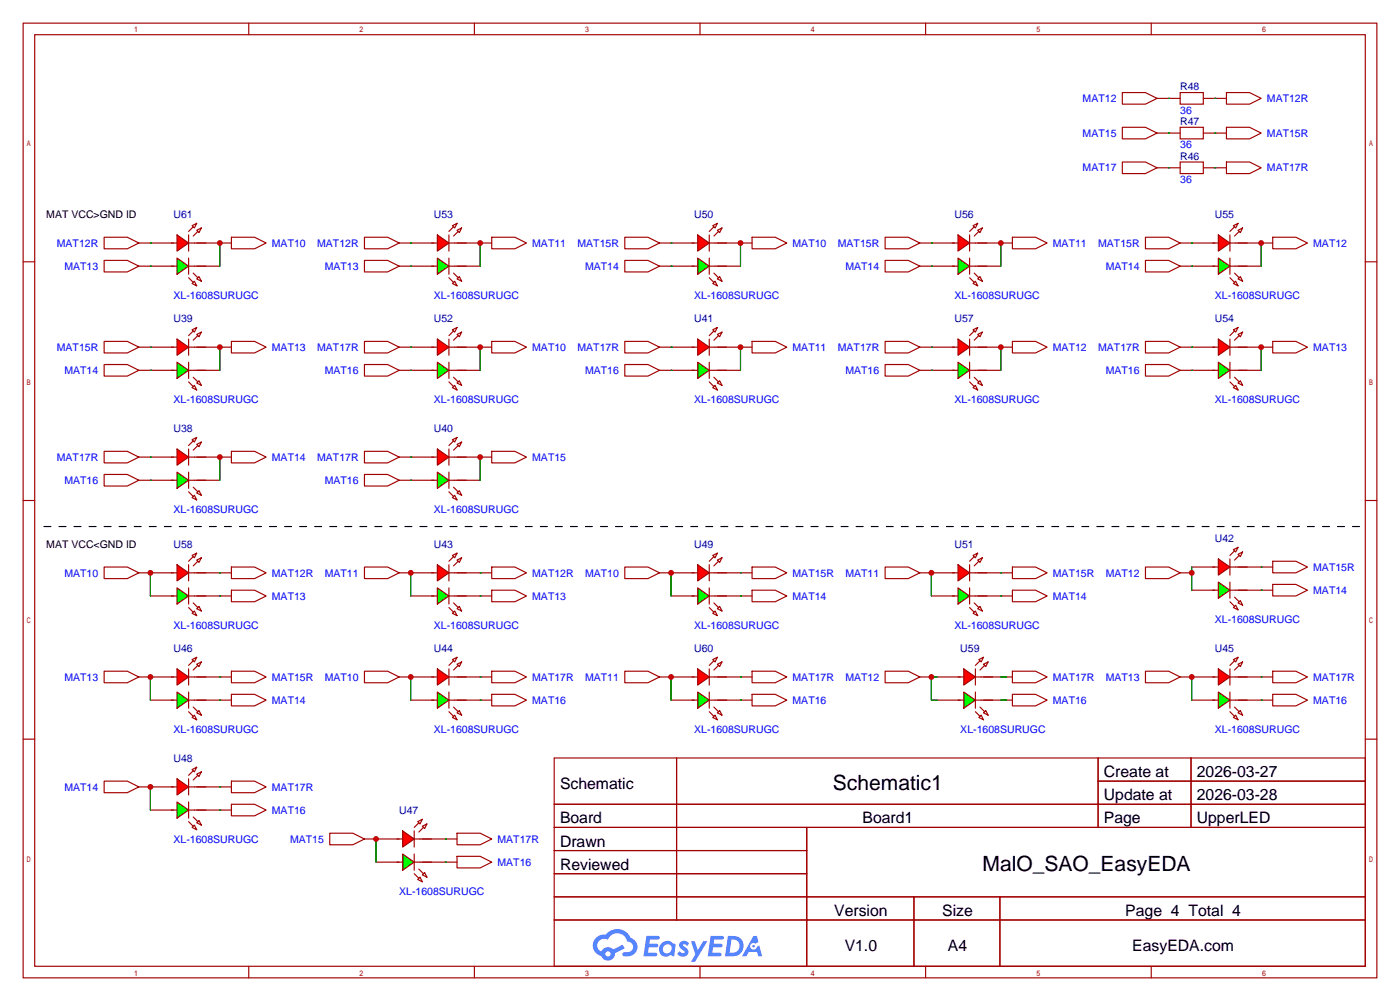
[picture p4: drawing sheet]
<svg xmlns="http://www.w3.org/2000/svg" width="307mm" height="220mm" viewBox="0 0 307 220" stroke-linecap="round" stroke-linejoin="round" font-family="sans-serif">
<g fill="none" stroke="#a10000" stroke-width=".25">
<path d="M5.1 5.1h297.2v209.5h-297.2zM7.6 7.6h292.1v204.5h-292.1zM54.6 5.1v2.5M104.1 5.1v2.5M153.7 5.1v2.5M203.2 5.1v2.5M252.7 5.1v2.5M5.1 57.5h2.5M299.7 57.5h2.6M5.1 109.9h2.5M299.7 109.9h2.6M5.1 162.2h2.5"/>
<path d="M121.7 166.4h178v45.7h-178zM121.7 176.5h178M148.5 166.4v35.5M241.1 166.4v15.2M241.1 171.4h58.6M261.5 166.4v15.2M299.7 162.2h2.6M121.7 181.6h178M121.7 186.7h55.4M121.7 196.8h178M121.7 191.8h55.4M177.1 181.6v30.5"/>
<path d="M200.6 196.8v15.3M219.5 196.8v15.3M54.6 212.1v2.5M104.1 212.1v2.5M121.7 201.9h178M153.7 212.1v2.5M203.2 212.1v2.5M252.7 212.1v2.5"/>
</g>
<g fill="#5487ff">
<path d="M149.4 206.8a1.3 1.3 0 0 1 1.8 .3l-.4 .6a.54 .54 0 0 0-.9-.3l.2 .3a1.28 1.28 0 0 1 .7 2 1.53 1.53 0 0 1-2.1-.3l.5-.6 .8 .4a.31 .31 0 0 0 .3-.2 .31 .31 0 0 0-.3-.4 1.12 1.12 0 0 1-.6-1.8z"/>
<path d="M151.7 206.6h.8l.7 2 1.2-2h.9l-2.7 4.5h-.9l1-1.6z"/>
<path d="M141.9 205.4h2.3a.46 .46 0 0 1 .5 .1 .46 .46 0 0 1 .1 .5l-.4 .2h-1.7l-.2 .9h1.7a.4 .4 0 0 1 .3 .5 .4 .4 0 0 1-.4 .3h-1.7l-.1 1.2h1.3a.46 .46 0 0 1 .5 .1 .46 .46 0 0 1 .1 .5l-.3 .2h-2.6z"/>
<path d="M156 205.4h2.3a.47 .47 0 0 1 .5 .1 .47 .47 0 0 1 .1 .5l-.4 .2h-1.7l-.1 .9h1.6a.4 .4 0 0 1 .3 .5 .4 .4 0 0 1-.4 .3h-1.7l-.1 1.2h1.3a.46 .46 0 0 1 .5 .1 .46 .46 0 0 1 .2 .5l-.4 .2h-2.6z"/>
<path d="M165.4 205.4h.7l.4 1.4-.6 .3a.75 .75 0 0 0-1.2 .3 .75 .75 0 0 0 .5 1.1 .75 .75 0 0 0 1-.7l.5-.3 .6 2.4h-.8l-.3-1h-1.8l-.6 1h-.9z"/>
<path d="M159.8 205.4l-.6 4.5h1.4a2.27 2.27 0 0 0 2.6-2.3 2.27 2.27 0 0 0-2.7-2.2zM160.6 206.2a1.5 1.5 0 0 1 1.8 1.5 1.5 1.5 0 0 1-2 1.4h-.2z"/>
<path d="M145.2 207.1a1.6 1.6 0 0 0-.3 2.2 1.6 1.6 0 0 0 2.3 .2l.8 .4 .3-2.5-.2-.2-.4-.1a1.58 1.58 0 0 0-2.5 0zM145.8 207.6a.98 .98 0 0 1 1.6 .4 .98 .98 0 0 1-1 1.3 .94 .94 0 0 1-.9-.7 .94 .94 0 0 1 .3-1z"/>
<path d="M130.9 205.8a2.37 2.37 0 0 0 1.1 4 1.54 1.54 0 0 0 1.8 1 1.54 1.54 0 0 0 1.2-1.6l2.2-1.1-.5-.7-2.1 1a1.57 1.57 0 0 0-2.6 .5 1.5 1.5 0 0 1-.7-2.1 1.5 1.5 0 0 1 2.2-.5 2.23 2.23 0 0 1 2.2-1.5 2.23 2.23 0 0 1 2 1.9 1.16 1.16 0 0 1 1.3 1.1 1.16 1.16 0 0 1-1.1 1.2h-.7a.47 .47 0 0 0-.6 .4 .47 .47 0 0 0 .5 .5 2.17 2.17 0 0 0 2.5-.9 2.17 2.17 0 0 0-.4-2.7l-.8-.4a3.2 3.2 0 0 0-5.4-.8l-1.1 .1zM132.9 209.4a.6 .6 0 0 1 1.2 0 .6 .6 0 0 1-1.2 0z"/>
<circle cx="165.4" cy="207.7" r=".28"/>
</g>
<path d="M271.3 53.3h2.5" fill="none" stroke="#a10000" stroke-width=".25"/>
<path d="M267.5 51.6l2.5 1.7-2.5 1.8z" fill="#f00" stroke="#a10000" stroke-width=".25"/>
<g fill="none" stroke="#a10000" stroke-width=".25">
<path d="M266.2 53.3h1.3M266.2 58.4h1.3M270 51.6v3.5M270 56.6v3.6M270 53.3h1.3M270 58.4h1.3M270.8 49.5l1-.5-.5 1zM271 49.8l-1 1M271 59.9l1 1.1M271.8 50.5l1-.5-.5 1.1zM272 50.8l-1 1M270 61l1 1"/>
<path d="M271.3 61.7l.5 1-1-.5zM272.3 60.7l.5 1-1-.5z"/>
</g>
<path d="M267.5 56.6l2.5 1.8-2.5 1.8z" fill="#0f0" stroke="#a10000" stroke-width=".25"/>
<path d="M22.9 52.1h5l2.6 1.2-2.6 1.3h-5zM30.5 53.3h2.5M214.1 53.3h2.6M261.6 58.4h5.1M261.6 53.3h5.1M271.3 58.4h5.6M271.8 53.3h5.1" fill="none" stroke="#a10000" stroke-width=".25"/>
<path d="M210.3 51.6l2.6 1.7-2.6 1.8z" fill="#f00" stroke="#a10000" stroke-width=".25"/>
<g fill="none" stroke="#a10000" stroke-width=".25">
<path d="M209 53.3h1.3M209 58.4h1.3M212.9 51.6v3.5M212.9 56.6v3.6M212.9 53.3h1.2M212.9 58.4h1.2M213.6 49.5l1-.5-.5 1zM213.9 49.8l-1 1M213.9 59.9l1 1.1M214.6 50.5l1-.5-.5 1.1zM214.9 50.8l-1 1M212.9 61l1 1"/>
<path d="M213.6 62.2l.5-.5 .5 1zM214.6 61.2l.5-.5 .5 1z"/>
</g>
<path d="M210.3 56.6l2.6 1.8-2.6 1.8z" fill="#0f0" stroke="#a10000" stroke-width=".25"/>
<path d="M99.8 53.3h2.6M204.5 58.4h5M204.5 53.3h5M214.1 58.4h5.6M214.6 53.3h5.1" fill="none" stroke="#a10000" stroke-width=".25"/>
<path d="M96 51.6l2.6 1.7-2.6 1.8z" fill="#f00" stroke="#a10000" stroke-width=".25"/>
<g fill="none" stroke="#a10000" stroke-width=".25">
<path d="M94.7 53.3h1.3M94.7 58.4h1.3M98.6 51.6v3.5M98.6 56.6v3.6M98.6 53.3h1.2M98.6 58.4h1.2M99.3 49.5l1-.5-.5 1zM99.6 49.8l-1 1M99.6 59.9l1 1.1M100.3 50.5l1-.5-.5 1.1zM100.6 50.8l-1 1M98.6 61l1 1"/>
<path d="M99.3 62.2l.5-.5 .5 1zM100.3 61.2l.5-.5 .5 1z"/>
</g>
<path d="M96 56.6l2.6 1.8-2.6 1.8z" fill="#0f0" stroke="#a10000" stroke-width=".25"/>
<path d="M42.7 53.3h2.5M90.2 58.4h5M90.2 53.3h5M99.8 58.4h5.6M100.3 53.3h5.1" fill="none" stroke="#a10000" stroke-width=".25"/>
<path d="M38.9 51.6l2.5 1.7-2.5 1.8z" fill="#f00" stroke="#a10000" stroke-width=".25"/>
<g fill="none" stroke="#a10000" stroke-width=".25">
<path d="M37.6 53.3h1.3M37.6 58.4h1.3M41.4 51.6v3.5M41.4 56.6v3.6M41.4 53.3h1.3M41.4 58.4h1.3M42.2 49.5l1-.5-.5 1zM42.4 49.8l-1 1M42.4 59.9l1 1.1M43.2 50.5l1-.5-.5 1.1zM43.4 50.8l-1 1M41.4 61l1 1"/>
<path d="M42.2 62.2l.5-.5 .5 1zM43.7 60.7l.5 1-1-.5z"/>
</g>
<path d="M38.9 56.6l2.5 1.8-2.5 1.8z" fill="#0f0" stroke="#a10000" stroke-width=".25"/>
<path d="M33 58.4h5.1M33 53.3h5.1M42.7 58.4h5.6M43.2 53.3h5.1M157 53.3h2.5" fill="none" stroke="#a10000" stroke-width=".25"/>
<path d="M153.2 51.6l2.5 1.7-2.5 1.8z" fill="#f00" stroke="#a10000" stroke-width=".25"/>
<g fill="none" stroke="#a10000" stroke-width=".25">
<path d="M151.9 53.3h1.3M151.9 58.4h1.3M155.7 51.6v3.5M155.7 56.6v3.6M155.7 53.3h1.3M155.7 58.4h1.3M156.5 49.5l1-.5-.5 1zM156.7 49.8l-1 1M156.7 59.9l1 1.1M157.5 50.5l1-.5-.5 1.1zM157.7 50.8l-1 1M155.7 61l1 1"/>
<path d="M156.5 62.2l.5-.5 .5 1zM157.5 61.2l.5-.5 .5 1z"/>
</g>
<path d="M153.2 56.6l2.5 1.8-2.5 1.8z" fill="#0f0" stroke="#a10000" stroke-width=".25"/>
<g fill="none" stroke="#a10000" stroke-width=".25">
<path d="M246.4 20.3h5.1l2.5 1.3-2.5 1.3h-5.1zM246.4 27.9h5.1l2.5 1.3-2.5 1.3h-5.1zM246.4 35.6h5.1l2.5 1.2-2.5 1.3h-5.1zM254 21.6h5.1M254 29.2h5.1M254 36.8h5.1M259.1 20.3h5.1v2.6h-5.1zM259.1 27.9h5.1v2.6h-5.1zM259.1 35.6h5.1v2.5h-5.1zM264.2 21.6h5M264.2 29.2h5M264.2 36.8h5"/>
<path d="M269.2 20.3h5.1l2.6 1.3-2.6 1.3h-5.1zM269.2 27.9h5.1l2.6 1.3-2.6 1.3h-5.1zM269.2 35.6h5.1l2.6 1.2-2.6 1.3h-5.1zM22.9 57.1h5l2.6 1.3-2.6 1.3h-5zM30.5 58.4h2.5M48.3 53.3h2.5M50.8 52.1h5.1l2.5 1.2-2.5 1.3h-5.1zM80 52.1h5.1l2.5 1.2-2.5 1.3h-5.1zM80 57.1h5.1l2.5 1.3-2.5 1.3h-5.1zM87.6 58.4h2.6M87.6 53.3h2.6M105.4 53.3h2.5"/>
<path d="M107.9 52.1h5.1l2.6 1.2-2.6 1.3h-5.1zM137.2 52.1h5l2.6 1.2-2.6 1.3h-5zM137.2 57.1h5l2.6 1.3-2.6 1.3h-5zM144.8 58.4h7.6M144.8 53.3h7.6M157 58.4h5.6M157.5 53.3h7.6M165.1 52.1h5.1l2.5 1.2-2.5 1.3h-5.1zM194.3 52.1h5.1l2.5 1.2-2.5 1.3h-5.1zM194.3 57.1h5.1l2.5 1.3-2.5 1.3h-5.1zM201.9 58.4h2.6M201.9 53.3h2.6"/>
<path d="M219.7 53.3h2.5M222.2 52.1h5.1l2.6 1.2-2.6 1.3h-5.1zM251.5 52.1h5l2.6 1.2-2.6 1.3h-5zM251.5 57.1h5l2.6 1.3-2.6 1.3h-5zM259.1 58.4h2.5M259.1 53.3h2.5M276.9 53.3h2.5M279.4 52.1h5.1l2.5 1.2-2.5 1.3h-5.1zM42.7 76.2h2.5"/>
</g>
<g fill="none" stroke="#008700" stroke-width=".25">
<path d="M256.5 21.6h.1M256.5 29.2h.1M256.5 36.8h.1M266.7 21.6h.1M266.7 29.2h.1M266.7 36.8h.1M33 53.3h.1M33 58.4h.1M48.3 53.3v5.1M90.2 53.3h.1M90.2 58.4h.1M105.4 53.3v5.1"/>
<path d="M147.3 53.3h.1M147.3 58.4h.1M162.6 53.3v5.1M204.5 53.3h.1M204.5 58.4h.1M219.7 53.3v5.1M261.6 53.3h.1M261.6 58.4h.1M276.9 53.3v5.1"/>
</g>
<path d="M38.9 74.4l2.5 1.8-2.5 1.8z" fill="#f00" stroke="#a10000" stroke-width=".25"/>
<g fill="none" stroke="#a10000" stroke-width=".25">
<path d="M37.6 76.2h1.3M41.4 74.4v3.6M41.4 79.5v3.6M41.4 76.2h1.3M42.2 72.4l1-.5-.5 1zM42.4 72.6l-1 1.1M43.2 73.4l1-.5-.5 1zM43.4 73.7l-1 1M37.6 81.3h1.3M41.4 83.8l1 1M41.4 81.3h1.3M42.2 85.1l.5-.5 .5 1z"/>
<path d="M42.4 82.8l1 1M43.7 83.6l.5 1-1-.5z"/>
</g>
<path d="M38.9 79.5l2.5 1.8-2.5 1.8z" fill="#0f0" stroke="#a10000" stroke-width=".25"/>
<path d="M22.9 74.9h5l2.6 1.3-2.6 1.3h-5zM30.5 76.2h7.6M43.2 76.2h7.6M50.8 74.9h5.1l2.5 1.3-2.5 1.3h-5.1zM99.8 76.2h2.6M22.9 80h5l2.6 1.3-2.6 1.2h-5zM30.5 81.3h7.6M42.7 81.3h5.6" fill="none" stroke="#a10000" stroke-width=".25"/>
<path d="M33 76.2h.1M48.3 76.2v5.1M33 81.3h.1" fill="none" stroke="#008700" stroke-width=".25"/>
<path d="M96 74.4l2.6 1.8-2.6 1.8z" fill="#f00" stroke="#a10000" stroke-width=".25"/>
<g fill="none" stroke="#a10000" stroke-width=".25">
<path d="M94.7 76.2h1.3M98.6 74.4v3.6M98.6 79.5v3.6M98.6 76.2h1.2M99.3 72.4l1-.5-.5 1zM99.6 72.6l-1 1.1M100.3 73.4l1-.5-.5 1zM100.6 73.7l-1 1M94.7 81.3h1.3M98.6 83.8l1 1M98.6 81.3h1.2M99.3 85.1l.5-.5 .5 1z"/>
<path d="M99.6 82.8l1 1M100.3 84.1l.5-.5 .5 1z"/>
</g>
<path d="M96 79.5l2.6 1.8-2.6 1.8z" fill="#0f0" stroke="#a10000" stroke-width=".25"/>
<path d="M80 74.9h5.1l2.5 1.3-2.5 1.3h-5.1zM87.6 76.2h7.6M100.3 76.2h7.6M107.9 74.9h5.1l2.6 1.3-2.6 1.3h-5.1zM157 76.2h2.5M80 80h5.1l2.5 1.3-2.5 1.2h-5.1zM87.6 81.3h7.6M99.8 81.3h5.6" fill="none" stroke="#a10000" stroke-width=".25"/>
<path d="M90.2 76.2h.1M105.4 76.2v5.1M90.2 81.3h.1" fill="none" stroke="#008700" stroke-width=".25"/>
<path d="M153.2 74.4l2.5 1.8-2.5 1.8z" fill="#f00" stroke="#a10000" stroke-width=".25"/>
<g fill="none" stroke="#a10000" stroke-width=".25">
<path d="M151.9 76.2h1.3M155.7 74.4v3.6M155.7 79.5v3.6M155.7 76.2h1.3M156.5 72.4l1-.5-.5 1zM156.7 72.6l-1 1.1M157.5 73.4l1-.5-.5 1zM157.7 73.7l-1 1M151.9 81.3h1.3M155.7 83.8l1 1M155.7 81.3h1.3M156.5 85.1l.5-.5 .5 1z"/>
<path d="M156.7 82.8l1 1M157.5 84.1l.5-.5 .5 1z"/>
</g>
<path d="M153.2 79.5l2.5 1.8-2.5 1.8z" fill="#0f0" stroke="#a10000" stroke-width=".25"/>
<path d="M137.2 74.9h5l2.6 1.3-2.6 1.3h-5zM144.8 76.2h7.6M157.5 76.2h7.6M165.1 74.9h5.1l2.5 1.3-2.5 1.3h-5.1zM214.1 76.2h2.6M137.2 80h5l2.6 1.3-2.6 1.2h-5zM144.8 81.3h7.6M157 81.3h5.6" fill="none" stroke="#a10000" stroke-width=".25"/>
<path d="M147.3 76.2h.1M162.6 76.2v5.1M147.3 81.3h.1" fill="none" stroke="#008700" stroke-width=".25"/>
<path d="M210.3 74.4l2.6 1.8-2.6 1.8z" fill="#f00" stroke="#a10000" stroke-width=".25"/>
<g fill="none" stroke="#a10000" stroke-width=".25">
<path d="M209 76.2h1.3M212.9 74.4v3.6M212.9 79.5v3.6M212.9 76.2h1.2M213.6 72.4l1-.5-.5 1zM213.9 72.6l-1 1.1M214.6 73.4l1-.5-.5 1zM214.9 73.7l-1 1M209 81.3h1.3M212.9 83.8l1 1M212.9 81.3h1.2M213.6 85.1l.5-.5 .5 1z"/>
<path d="M213.9 82.8l1 1M214.6 84.1l.5-.5 .5 1z"/>
</g>
<path d="M210.3 79.5l2.6 1.8-2.6 1.8z" fill="#0f0" stroke="#a10000" stroke-width=".25"/>
<path d="M194.3 74.9h5.1l2.5 1.3-2.5 1.3h-5.1zM201.9 76.2h7.6M214.6 76.2h7.6M222.2 74.9h5.1l2.6 1.3-2.6 1.3h-5.1zM271.3 76.2h2.5M194.3 80h5.1l2.5 1.3-2.5 1.2h-5.1zM201.9 81.3h7.6M214.1 81.3h5.6" fill="none" stroke="#a10000" stroke-width=".25"/>
<path d="M204.5 76.2h.1M219.7 76.2v5.1M204.5 81.3h.1" fill="none" stroke="#008700" stroke-width=".25"/>
<path d="M267.5 74.4l2.5 1.8-2.5 1.8z" fill="#f00" stroke="#a10000" stroke-width=".25"/>
<g fill="none" stroke="#a10000" stroke-width=".25">
<path d="M266.2 76.2h1.3M270 74.4v3.6M270 79.5v3.6M270 76.2h1.3M270.8 72.4l1-.5-.5 1zM271 72.6l-1 1.1M271.8 73.4l1-.5-.5 1zM272 73.7l-1 1M266.2 81.3h1.3M270 83.8l1 1M270 81.3h1.3M270.8 85.1l.5-.5 .5 1z"/>
<path d="M271 82.8l1 1M271.8 84.1l.5-.5 .5 1z"/>
</g>
<path d="M267.5 79.5l2.5 1.8-2.5 1.8z" fill="#0f0" stroke="#a10000" stroke-width=".25"/>
<path d="M251.5 74.9h5l2.6 1.3-2.6 1.3h-5zM259.1 76.2h7.6M271.8 76.2h7.6M279.4 74.9h5.1l2.5 1.3-2.5 1.3h-5.1zM251.5 80h5l2.6 1.3-2.6 1.2h-5zM259.1 81.3h7.6M271.3 81.3h5.6M42.7 100.3h2.5" fill="none" stroke="#a10000" stroke-width=".25"/>
<path d="M261.6 76.2h.1M276.9 76.2v5.1M261.6 81.3h.1" fill="none" stroke="#008700" stroke-width=".25"/>
<path d="M38.9 98.6l2.5 1.7-2.5 1.8z" fill="#f00" stroke="#a10000" stroke-width=".25"/>
<g fill="none" stroke="#a10000" stroke-width=".25">
<path d="M41.4 98.6v3.5M42.2 96.5l1-.5-.5 1zM42.4 96.8l-1 1M43.2 97.5l1-.5-.5 1zM43.4 97.8l-1 1M37.6 100.3h1.3M37.6 105.4h1.3M41.4 103.6v3.6M41.4 100.3h1.3M41.4 107.9l1 1.1M41.4 105.4h1.3M42.2 109.2l.5-.5 .5 1z"/>
<path d="M42.4 106.9l1 1M43.7 107.7l.5 1-1-.5z"/>
</g>
<path d="M38.9 103.6l2.5 1.8-2.5 1.8z" fill="#0f0" stroke="#a10000" stroke-width=".25"/>
<path d="M22.9 99.1h5l2.6 1.2-2.6 1.3h-5zM50.8 99.1h5.1l2.5 1.2-2.5 1.3h-5.1zM22.9 104.1h5l2.6 1.3-2.6 1.3h-5zM30.5 105.4h7.6M30.5 100.3h7.6M42.7 105.4h5.6M43.2 100.3h7.6M99.8 100.3h2.6" fill="none" stroke="#a10000" stroke-width=".25"/>
<path d="M33 100.3h.1M33 105.4h.1M48.3 100.3v5.1" fill="none" stroke="#008700" stroke-width=".25"/>
<path d="M96 98.6l2.6 1.7-2.6 1.8z" fill="#f00" stroke="#a10000" stroke-width=".25"/>
<g fill="none" stroke="#a10000" stroke-width=".25">
<path d="M98.6 98.6v3.5M99.3 96.5l1-.5-.5 1zM99.6 96.8l-1 1M100.3 97.5l1-.5-.5 1zM100.6 97.8l-1 1M94.7 100.3h1.3M94.7 105.4h1.3M98.6 103.6v3.6M98.6 100.3h1.2M98.6 107.9l1 1.1M98.6 105.4h1.2M99.3 109.2l.5-.5 .5 1z"/>
<path d="M99.6 106.9l1 1M100.3 108.2l.5-.5 .5 1z"/>
</g>
<path d="M96 103.6l2.6 1.8-2.6 1.8z" fill="#0f0" stroke="#a10000" stroke-width=".25"/>
<path d="M80 99.1h5.1l2.5 1.2-2.5 1.3h-5.1zM107.9 99.1h5.1l2.6 1.2-2.6 1.3h-5.1zM80 104.1h5.1l2.5 1.3-2.5 1.3h-5.1zM87.6 105.4h7.6M87.6 100.3h7.6M99.8 105.4h5.6M100.3 100.3h7.6M42.7 125.7h2.5" fill="none" stroke="#a10000" stroke-width=".25"/>
<path d="M90.2 100.3h.1M90.2 105.4h.1M105.4 100.3v5.1" fill="none" stroke="#008700" stroke-width=".25"/>
<path d="M38.9 124l2.5 1.7-2.5 1.8z" fill="#f00" stroke="#a10000" stroke-width=".25"/>
<g fill="none" stroke="#a10000" stroke-width=".25">
<path d="M37.6 125.7h1.3M37.6 130.8h1.3M41.4 124v3.5M41.4 129v3.6M41.4 125.7h1.3M41.4 133.3l1 1.1M41.4 130.8h1.3M42.2 121.9l1-.5-.5 1zM42.2 134.6l.5-.5 .5 1zM42.4 122.2l-1 1M42.4 132.3l1 1M43.2 122.9l1-.5-.5 1z"/>
<path d="M43.4 123.2l-1 1M43.7 133.1l.5 1-1-.5z"/>
</g>
<path d="M38.9 129l2.5 1.8-2.5 1.8z" fill="#0f0" stroke="#a10000" stroke-width=".25"/>
<path d="M22.9 124.5h5l2.6 1.2-2.6 1.3h-5zM30.5 125.7h7.6M33 130.8h5.1M42.7 130.8h8.1M43.2 125.7h7.6M50.8 124.5h5.1l2.5 1.2-2.5 1.3h-5.1zM50.8 129.5h5.1l2.5 1.3-2.5 1.3h-5.1zM99.8 125.7h2.6" fill="none" stroke="#a10000" stroke-width=".25"/>
<path d="M33 125.7v5.1M48.3 125.7h.1M48.3 130.8h.1" fill="none" stroke="#008700" stroke-width=".25"/>
<path d="M96 124l2.6 1.7-2.6 1.8z" fill="#f00" stroke="#a10000" stroke-width=".25"/>
<g fill="none" stroke="#a10000" stroke-width=".25">
<path d="M94.7 125.7h1.3M94.7 130.8h1.3M98.6 124v3.5M98.6 129v3.6M98.6 125.7h1.2M98.6 133.3l1 1.1M98.6 130.8h1.2M99.3 121.9l1-.5-.5 1zM99.3 134.6l.5-.5 .5 1zM99.6 122.2l-1 1M99.6 132.3l1 1M100.3 122.9l1-.5-.5 1z"/>
<path d="M100.3 133.6l.5-.5 .5 1zM100.6 123.2l-1 1"/>
</g>
<path d="M96 129l2.6 1.8-2.6 1.8z" fill="#0f0" stroke="#a10000" stroke-width=".25"/>
<path d="M80 124.5h5.1l2.5 1.2-2.5 1.3h-5.1zM87.6 125.7h7.6M90.2 130.8h5M99.8 130.8h8.1M100.3 125.7h7.6M107.9 124.5h5.1l2.6 1.2-2.6 1.3h-5.1zM107.9 129.5h5.1l2.6 1.3-2.6 1.3h-5.1zM157 125.7h2.5" fill="none" stroke="#a10000" stroke-width=".25"/>
<path d="M90.2 125.7v5.1M105.4 125.7h.1M105.4 130.8h.1" fill="none" stroke="#008700" stroke-width=".25"/>
<path d="M153.2 124l2.5 1.7-2.5 1.8z" fill="#f00" stroke="#a10000" stroke-width=".25"/>
<g fill="none" stroke="#a10000" stroke-width=".25">
<path d="M151.9 125.7h1.3M151.9 130.8h1.3M155.7 124v3.5M155.7 129v3.6M155.7 125.7h1.3M155.7 133.3l1 1.1M155.7 130.8h1.3M156.5 121.9l1-.5-.5 1zM156.5 134.6l.5-.5 .5 1zM156.7 122.2l-1 1M156.7 132.3l1 1M157.5 122.9l1-.5-.5 1z"/>
<path d="M157.5 133.6l.5-.5 .5 1zM157.7 123.2l-1 1"/>
</g>
<path d="M153.2 129l2.5 1.8-2.5 1.8z" fill="#0f0" stroke="#a10000" stroke-width=".25"/>
<path d="M137.2 124.5h5l2.6 1.2-2.6 1.3h-5zM144.8 125.7h7.6M147.3 130.8h5.1M157 130.8h8.1M157.5 125.7h7.6M165.1 124.5h5.1l2.5 1.2-2.5 1.3h-5.1zM165.1 129.5h5.1l2.5 1.3-2.5 1.3h-5.1zM214.1 125.7h2.6" fill="none" stroke="#a10000" stroke-width=".25"/>
<path d="M147.3 125.7v5.1M162.6 125.7h.1M162.6 130.8h.1" fill="none" stroke="#008700" stroke-width=".25"/>
<path d="M210.3 124l2.6 1.7-2.6 1.8z" fill="#f00" stroke="#a10000" stroke-width=".25"/>
<g fill="none" stroke="#a10000" stroke-width=".25">
<path d="M209 125.7h1.3M209 130.8h1.3M212.9 124v3.5M212.9 129v3.6M212.9 125.7h1.2M212.9 133.3l1 1.1M212.9 130.8h1.2M213.6 121.9l1-.5-.5 1zM213.6 134.6l.5-.5 .5 1zM213.9 122.2l-1 1M213.9 132.3l1 1M214.6 122.9l1-.5-.5 1z"/>
<path d="M214.6 133.6l.5-.5 .5 1zM214.9 123.2l-1 1"/>
</g>
<path d="M210.3 129l2.6 1.8-2.6 1.8z" fill="#0f0" stroke="#a10000" stroke-width=".25"/>
<path d="M194.3 124.5h5.1l2.5 1.2-2.5 1.3h-5.1zM201.9 125.7h7.6M204.5 130.8h5M214.1 130.8h8.1M214.6 125.7h7.6M222.2 124.5h5.1l2.6 1.2-2.6 1.3h-5.1zM222.2 129.5h5.1l2.6 1.3-2.6 1.3h-5.1zM271.3 124.5h2.5" fill="none" stroke="#a10000" stroke-width=".25"/>
<path d="M204.5 125.7v5.1M219.7 125.7h.1M219.7 130.8h.1" fill="none" stroke="#008700" stroke-width=".25"/>
<path d="M267.5 122.7l2.5 1.8-2.5 1.7z" fill="#f00" stroke="#a10000" stroke-width=".25"/>
<g fill="none" stroke="#a10000" stroke-width=".25">
<path d="M266.2 124.5h1.3M266.2 129.5h1.3M270 122.7v3.5M270 127.8v3.5M270 124.5h1.3M270 132.1l1 1M270 129.5h1.3M270.8 120.6l1-.5-.5 1.1zM271 120.9l-1 1M271 131.1l1 1M271.3 132.8l.5 1.1-1-.6zM271.8 121.7l1-.5-.5 1z"/>
<path d="M271.8 132.3l.5-.5 .5 1zM272 121.9l-1 1"/>
</g>
<path d="M267.5 127.8l2.5 1.7-2.5 1.8z" fill="#0f0" stroke="#a10000" stroke-width=".25"/>
<path d="M251.5 124.5h5l2.6 1.2-2.6 1.3h-5zM259.1 125.7h2.5M261.6 129.5h5.1M261.6 124.5h5.1M271.3 129.5h8.1M271.8 124.5h7.6M279.4 123.2h5.1l2.5 1.3-2.5 1.2h-5.1zM279.4 128.3h5.1l2.5 1.2-2.5 1.3h-5.1zM42.7 148.6h2.5" fill="none" stroke="#a10000" stroke-width=".25"/>
<path d="M261.6 124.5v5M276.9 124.5h.1M276.9 129.5h.1" fill="none" stroke="#008700" stroke-width=".25"/>
<path d="M38.9 146.8l2.5 1.8-2.5 1.8z" fill="#f00" stroke="#a10000" stroke-width=".25"/>
<g fill="none" stroke="#a10000" stroke-width=".25">
<path d="M37.6 148.6h1.3M37.6 153.7h1.3M41.4 146.8v3.6M41.4 151.9v3.5M41.4 148.6h1.3M41.4 156.2l1 1M41.4 153.7h1.3M42.2 144.8l1-.5-.5 1zM42.2 157.5l.5-.5 .5 1zM42.4 145l-1 1M42.4 155.2l1 1M43.2 145.8l1-.5-.5 1z"/>
<path d="M43.4 146l-1 1.1M43.7 156l.5 1-1-.5z"/>
</g>
<path d="M38.9 151.9l2.5 1.8-2.5 1.7z" fill="#0f0" stroke="#a10000" stroke-width=".25"/>
<path d="M22.9 147.3h5l2.6 1.3-2.6 1.3h-5zM30.5 148.6h7.6M33 153.7h5.1M42.7 153.7h8.1M43.2 148.6h7.6M50.8 147.3h5.1l2.5 1.3-2.5 1.3h-5.1zM50.8 152.4h5.1l2.5 1.3-2.5 1.2h-5.1zM99.8 148.6h2.6" fill="none" stroke="#a10000" stroke-width=".25"/>
<path d="M33 148.6v5.1M48.3 148.6h.1M48.3 153.7h.1" fill="none" stroke="#008700" stroke-width=".25"/>
<path d="M96 146.8l2.6 1.8-2.6 1.8z" fill="#f00" stroke="#a10000" stroke-width=".25"/>
<g fill="none" stroke="#a10000" stroke-width=".25">
<path d="M94.7 148.6h1.3M94.7 153.7h1.3M98.6 146.8v3.6M98.6 151.9v3.5M98.6 148.6h1.2M98.6 156.2l1 1M98.6 153.7h1.2M99.3 144.8l1-.5-.5 1zM99.3 157.5l.5-.5 .5 1zM99.6 145l-1 1M99.6 155.2l1 1M100.3 145.8l1-.5-.5 1z"/>
<path d="M100.3 156.5l.5-.5 .5 1zM100.6 146l-1 1.1"/>
</g>
<path d="M96 151.9l2.6 1.8-2.6 1.7z" fill="#0f0" stroke="#a10000" stroke-width=".25"/>
<path d="M80 147.3h5.1l2.5 1.3-2.5 1.3h-5.1zM87.6 148.6h7.6M90.2 153.7h5M99.8 153.7h8.1M100.3 148.6h7.6M107.9 147.3h5.1l2.6 1.3-2.6 1.3h-5.1zM107.9 152.4h5.1l2.6 1.3-2.6 1.2h-5.1zM157 148.6h2.5" fill="none" stroke="#a10000" stroke-width=".25"/>
<path d="M90.2 148.6v5.1M105.4 148.6h.1M105.4 153.7h.1" fill="none" stroke="#008700" stroke-width=".25"/>
<path d="M153.2 146.8l2.5 1.8-2.5 1.8z" fill="#f00" stroke="#a10000" stroke-width=".25"/>
<g fill="none" stroke="#a10000" stroke-width=".25">
<path d="M151.9 148.6h1.3M151.9 153.7h1.3M155.7 146.8v3.6M155.7 151.9v3.5M155.7 148.6h1.3M155.7 156.2l1 1M155.7 153.7h1.3M156.5 144.8l1-.5-.5 1zM156.5 157.5l.5-.5 .5 1zM156.7 145l-1 1M156.7 155.2l1 1M157.5 145.8l1-.5-.5 1z"/>
<path d="M157.5 156.5l.5-.5 .5 1zM157.7 146l-1 1.1"/>
</g>
<path d="M153.2 151.9l2.5 1.8-2.5 1.7z" fill="#0f0" stroke="#a10000" stroke-width=".25"/>
<path d="M137.2 147.3h5l2.6 1.3-2.6 1.3h-5zM144.8 148.6h7.6M147.3 153.7h5.1M157 153.7h8.1M157.5 148.6h7.6M165.1 147.3h5.1l2.5 1.3-2.5 1.3h-5.1zM165.1 152.4h5.1l2.5 1.3-2.5 1.2h-5.1zM215.4 148.6h2.5" fill="none" stroke="#a10000" stroke-width=".25"/>
<path d="M147.3 148.6v5.1M162.6 148.6h.1M162.6 153.7h.1" fill="none" stroke="#008700" stroke-width=".25"/>
<path d="M211.6 146.8l2.5 1.8-2.5 1.8z" fill="#f00" stroke="#a10000" stroke-width=".25"/>
<g fill="none" stroke="#a10000" stroke-width=".25">
<path d="M210.3 148.6h1.3M210.3 153.7h1.3M214.1 146.8v3.6M214.1 151.9v3.5M214.1 148.6h1.3M214.1 156.2l1 1M214.1 153.7h1.3M214.9 144.8l1-.5-.5 1zM214.9 157.5l.5-.5 .5 1zM215.1 145l-1 1M215.1 155.2l1.1 1M215.9 145.8l1-.5-.5 1z"/>
<path d="M215.9 156.5l.5-.5 .5 1zM216.2 146l-1.1 1.1"/>
</g>
<path d="M211.6 151.9l2.5 1.8-2.5 1.7z" fill="#0f0" stroke="#a10000" stroke-width=".25"/>
<path d="M194.3 147.3h5.1l2.5 1.3-2.5 1.3h-5.1zM201.9 148.6h2.6M205.7 153.7h5.1M205.7 148.6h5.1M215.4 153.7h6.8M215.9 148.6h6.3M222.2 147.3h5.1l2.6 1.3-2.6 1.3h-5.1zM222.2 152.4h5.1l2.6 1.3-2.6 1.2h-5.1zM271.3 148.6h2.5" fill="none" stroke="#a10000" stroke-width=".25"/>
<path d="M205.7 148.6h-1.2v5.1h1.2M219.7 153.7h1.3M219.7 148.6h1.3" fill="none" stroke="#008700" stroke-width=".25"/>
<path d="M267.5 146.8l2.5 1.8-2.5 1.8z" fill="#f00" stroke="#a10000" stroke-width=".25"/>
<g fill="none" stroke="#a10000" stroke-width=".25">
<path d="M266.2 148.6h1.3M266.2 153.7h1.3M270 146.8v3.6M270 151.9v3.5M270 148.6h1.3M270 156.2l1 1M270 153.7h1.3M270.8 144.8l1-.5-.5 1zM271 145l-1 1M271 155.2l1 1M271.3 157l.5 1-1-.5zM271.8 145.8l1-.5-.5 1z"/>
<path d="M272 146l-1 1.1M272.3 156l.5 1-1-.5z"/>
</g>
<path d="M267.5 151.9l2.5 1.8-2.5 1.7z" fill="#0f0" stroke="#a10000" stroke-width=".25"/>
<path d="M251.5 147.3h5l2.6 1.3-2.6 1.3h-5zM259.1 148.6h7.6M261.6 153.7h5.1M271.3 153.7h8.1M271.8 148.6h7.6M279.4 147.3h5.1l2.5 1.3-2.5 1.3h-5.1zM279.4 152.4h5.1l2.5 1.3-2.5 1.2h-5.1zM42.7 172.7h2.5" fill="none" stroke="#a10000" stroke-width=".25"/>
<path d="M261.6 148.6v5.1M276.9 148.6h.1M276.9 153.7h.1" fill="none" stroke="#008700" stroke-width=".25"/>
<path d="M38.9 170.9l2.5 1.8-2.5 1.8z" fill="#f00" stroke="#a10000" stroke-width=".25"/>
<g fill="none" stroke="#a10000" stroke-width=".25">
<path d="M37.6 172.7h1.3M37.6 177.8h1.3M41.4 170.9v3.6M41.4 176v3.6M41.4 172.7h1.3M41.4 177.8h1.3M42.2 168.9l1-.5-.5 1zM42.4 169.2l-1 1M42.4 179.3l1 1M43.2 169.9l1-.5-.5 1zM43.4 170.2l-1 1M41.4 180.3l1 1.1"/>
<path d="M42.2 181.6l.5-.5 .5 1zM43.7 180.1l.5 1-1-.5z"/>
</g>
<path d="M38.9 176l2.5 1.8-2.5 1.8z" fill="#0f0" stroke="#a10000" stroke-width=".25"/>
<path d="M22.9 171.4h5l2.6 1.3-2.6 1.3h-5zM30.5 172.7h7.6M33 177.8h5.1M42.7 177.8h8.1M43.2 172.7h7.6M50.8 171.4h5.1l2.5 1.3-2.5 1.3h-5.1zM50.8 176.5h5.1l2.5 1.3-2.5 1.3h-5.1zM92.2 184.1h2.5" fill="none" stroke="#a10000" stroke-width=".25"/>
<path d="M33 172.7v5.1M48.3 172.7h.1M48.3 177.8h.1" fill="none" stroke="#008700" stroke-width=".25"/>
<path d="M88.4 182.4l2.5 1.7-2.5 1.8z" fill="#f00" stroke="#a10000" stroke-width=".25"/>
<g fill="none" stroke="#a10000" stroke-width=".25">
<path d="M87.1 184.1h1.3M87.1 189.2h1.3M90.9 182.4v3.5M90.9 187.5v3.5M90.9 184.1h1.3M90.9 191.8l1 1M90.9 189.2h1.3M91.7 180.3l1-.5-.5 1zM91.9 180.6l-1 1M91.9 190.8l1.1 1M92.2 192.5l.5 1-1-.5zM92.7 181.4l1-.6-.5 1.1z"/>
<path d="M92.7 192l.5-.5 .5 1zM93 181.6l-1.1 1"/>
</g>
<path d="M88.4 187.5l2.5 1.7-2.5 1.8z" fill="#0f0" stroke="#a10000" stroke-width=".25"/>
<path d="M72.4 182.9h5.1l2.5 1.2-2.5 1.3h-5.1zM80 184.1h7.6M82.5 189.2h5.1M92.2 189.2h8.1M92.7 184.1h7.6M100.3 182.9h5.1l2.5 1.2-2.5 1.3h-5.1zM100.3 188h5.1l2.5 1.2-2.5 1.3h-5.1z" fill="none" stroke="#a10000" stroke-width=".25"/>
<path d="M82.5 184.1v5.1M97.8 184.1h.1M97.8 189.2h.1" fill="none" stroke="#008700" stroke-width=".25"/>
<path d="M298.4 115.6h-289.5" fill="none" stroke="#000" stroke-width=".25" stroke-dasharray="1.5 1.8"/>
<g fill="#c00">
<circle cx="48.3" cy="53.3" r=".63"/>
<circle cx="105.4" cy="53.3" r=".63"/>
<circle cx="162.6" cy="53.3" r=".63"/>
<circle cx="219.7" cy="53.3" r=".63"/>
<circle cx="276.9" cy="53.3" r=".63"/>
<circle cx="48.3" cy="76.2" r=".63"/>
<circle cx="105.4" cy="76.2" r=".63"/>
<circle cx="162.6" cy="76.2" r=".63"/>
<circle cx="219.7" cy="76.2" r=".63"/>
<circle cx="276.9" cy="76.2" r=".63"/>
<circle cx="48.3" cy="100.3" r=".63"/>
<circle cx="105.4" cy="100.3" r=".63"/>
<circle cx="33" cy="125.7" r=".63"/>
<circle cx="90.2" cy="125.7" r=".63"/>
<circle cx="147.3" cy="125.7" r=".63"/>
<circle cx="204.5" cy="125.7" r=".63"/>
<circle cx="261.6" cy="125.7" r=".63"/>
<circle cx="33" cy="148.6" r=".63"/>
<circle cx="90.2" cy="148.6" r=".63"/>
<circle cx="147.3" cy="148.6" r=".63"/>
<circle cx="204.5" cy="148.6" r=".63"/>
<circle cx="261.6" cy="148.6" r=".63"/>
<circle cx="33" cy="172.7" r=".63"/>
<circle cx="82.6" cy="184.1" r=".63"/>
</g>
<g font-size="4.6">
<text x="182.9" y="173.5">Schematic1</text>
<text x="215.7" y="191.3">MalO_SAO_EasyEDA</text>
</g>
<g font-size="3.5">
<text x="122.9" y="173.1">Schematic</text>
<text x="242.3" y="170.6">Create at</text>
<text x="262.7" y="170.6">2026-03-27</text>
<text x="242.3" y="175.7">Update at</text>
<text x="262.7" y="175.7">2026-03-28</text>
<text x="122.9" y="180.7">Board</text>
<text x="122.9" y="185.8">Drawn</text>
<text x="189.3" y="180.7">Board1</text>
<text x="242.3" y="180.7">Page</text>
<text x="262.7" y="180.7">UpperLED</text>
<text x="122.9" y="190.9">Reviewed</text>
<text x="183.1" y="201.1">Version</text>
<text x="206.8" y="201.1">Size</text>
<text x="247" y="201.1">Page 4 Total 4</text>
<text x="185.4" y="208.7">V1.0</text>
<text x="208.1" y="208.7">A4</text>
<text x="248.6" y="208.7">EasyEDA.com</text>
</g>
<g font-size="2.3" fill="#00f">
<text x="237.7" y="22.4">MAT12</text>
<text x="278.1" y="22.4">MAT12R</text>
<text x="259.1" y="24.9">36</text>
<text x="237.7" y="30">MAT15</text>
<text x="259.1" y="32.6">36</text>
<text x="278.1" y="30">MAT15R</text>
<text x="237.7" y="37.6">MAT17</text>
<text x="259.1" y="40.2">36</text>
<text x="278.1" y="37.6">MAT17R</text>
<text x="12.5" y="54.1">MAT12R</text>
<text x="14.1" y="59.2">MAT13</text>
<text x="59.7" y="54.1">MAT10</text>
<text x="69.6" y="54.1">MAT12R</text>
<text x="71.3" y="59.2">MAT13</text>
<text x="116.8" y="54.1">MAT11</text>
<text x="126.8" y="54.1">MAT15R</text>
<text x="128.4" y="59.2">MAT14</text>
<text x="174" y="54.1">MAT10</text>
<text x="183.9" y="54.1">MAT15R</text>
<text x="185.6" y="59.2">MAT14</text>
<text x="231.1" y="54.1">MAT11</text>
<text x="241.1" y="54.1">MAT15R</text>
<text x="242.7" y="59.2">MAT14</text>
<text x="288.3" y="54.1">MAT12</text>
<text x="38.1" y="65.6">XL-1608SURUGC</text>
<text x="95.2" y="65.6">XL-1608SURUGC</text>
<text x="152.4" y="65.6">XL-1608SURUGC</text>
<text x="209.5" y="65.6">XL-1608SURUGC</text>
<text x="266.7" y="65.6">XL-1608SURUGC</text>
<text x="12.5" y="77">MAT15R</text>
<text x="59.7" y="77">MAT13</text>
<text x="69.6" y="77">MAT17R</text>
<text x="116.8" y="77">MAT10</text>
<text x="126.8" y="77">MAT17R</text>
<text x="174" y="77">MAT11</text>
<text x="183.9" y="77">MAT17R</text>
<text x="231.1" y="77">MAT12</text>
<text x="241.1" y="77">MAT17R</text>
<text x="288.3" y="77">MAT13</text>
<text x="14.1" y="82.1">MAT14</text>
<text x="71.3" y="82.1">MAT16</text>
<text x="128.4" y="82.1">MAT16</text>
<text x="185.6" y="82.1">MAT16</text>
<text x="242.7" y="82.1">MAT16</text>
<text x="38.1" y="88.4">XL-1608SURUGC</text>
<text x="95.2" y="88.4">XL-1608SURUGC</text>
<text x="152.4" y="88.4">XL-1608SURUGC</text>
<text x="209.5" y="88.4">XL-1608SURUGC</text>
<text x="266.7" y="88.4">XL-1608SURUGC</text>
<text x="12.5" y="101.1">MAT17R</text>
<text x="59.7" y="101.1">MAT14</text>
<text x="69.6" y="101.1">MAT17R</text>
<text x="116.8" y="101.1">MAT15</text>
<text x="14.1" y="106.2">MAT16</text>
<text x="71.3" y="106.2">MAT16</text>
<text x="38.1" y="112.6">XL-1608SURUGC</text>
<text x="95.2" y="112.6">XL-1608SURUGC</text>
<text x="288.3" y="125.3">MAT15R</text>
<text x="14.1" y="126.5">MAT10</text>
<text x="59.7" y="126.5">MAT12R</text>
<text x="59.7" y="131.6">MAT13</text>
<text x="71.3" y="126.5">MAT11</text>
<text x="116.8" y="126.5">MAT12R</text>
<text x="116.8" y="131.6">MAT13</text>
<text x="128.4" y="126.5">MAT10</text>
<text x="174" y="126.5">MAT15R</text>
<text x="174" y="131.6">MAT14</text>
<text x="185.6" y="126.5">MAT11</text>
<text x="231.1" y="126.5">MAT15R</text>
<text x="231.1" y="131.6">MAT14</text>
<text x="242.7" y="126.5">MAT12</text>
<text x="288.3" y="130.3">MAT14</text>
<text x="38.1" y="138">XL-1608SURUGC</text>
<text x="95.2" y="138">XL-1608SURUGC</text>
<text x="152.4" y="138">XL-1608SURUGC</text>
<text x="209.5" y="138">XL-1608SURUGC</text>
<text x="266.7" y="136.7">XL-1608SURUGC</text>
<text x="14.1" y="149.4">MAT13</text>
<text x="59.7" y="149.4">MAT15R</text>
<text x="71.3" y="149.4">MAT10</text>
<text x="116.8" y="149.4">MAT17R</text>
<text x="128.4" y="149.4">MAT11</text>
<text x="174" y="149.4">MAT17R</text>
<text x="185.6" y="149.4">MAT12</text>
<text x="231.1" y="149.4">MAT17R</text>
<text x="242.7" y="149.4">MAT13</text>
<text x="288.3" y="149.4">MAT17R</text>
<text x="59.7" y="154.5">MAT14</text>
<text x="116.8" y="154.5">MAT16</text>
<text x="174" y="154.5">MAT16</text>
<text x="231.1" y="154.5">MAT16</text>
<text x="288.3" y="154.5">MAT16</text>
<text x="38.1" y="160.8">XL-1608SURUGC</text>
<text x="95.2" y="160.8">XL-1608SURUGC</text>
<text x="152.4" y="160.8">XL-1608SURUGC</text>
<text x="210.8" y="160.8">XL-1608SURUGC</text>
<text x="266.7" y="160.8">XL-1608SURUGC</text>
<text x="14.1" y="173.5">MAT14</text>
<text x="59.7" y="173.5">MAT17R</text>
<text x="59.7" y="178.6">MAT16</text>
<text x="38.1" y="185">XL-1608SURUGC</text>
<text x="63.7" y="185">MAT15</text>
<text x="109.2" y="185">MAT17R</text>
<text x="109.2" y="190">MAT16</text>
<text x="87.6" y="196.4">XL-1608SURUGC</text>
</g>
<g font-size="2.3" fill="#000080">
<text x="259.1" y="19.9">R48</text>
<text x="259.1" y="27.5">R47</text>
<text x="259.1" y="35.1">R46</text>
<text x="38.1" y="47.8">U61</text>
<text x="95.2" y="47.8">U53</text>
<text x="152.4" y="47.8">U50</text>
<text x="209.5" y="47.8">U56</text>
<text x="266.7" y="47.8">U55</text>
<text x="38.1" y="70.7">U39</text>
<text x="95.2" y="70.7">U52</text>
<text x="152.4" y="70.7">U41</text>
<text x="209.5" y="70.7">U57</text>
<text x="266.7" y="70.7">U54</text>
<text x="38.1" y="94.8">U38</text>
<text x="95.2" y="94.8">U40</text>
<text x="266.7" y="118.9">U42</text>
<text x="38.1" y="120.2">U58</text>
<text x="95.2" y="120.2">U43</text>
<text x="152.4" y="120.2">U49</text>
<text x="209.5" y="120.2">U51</text>
<text x="38.1" y="143">U46</text>
<text x="95.2" y="143">U44</text>
<text x="152.4" y="143">U60</text>
<text x="210.8" y="143">U59</text>
<text x="266.7" y="143">U45</text>
<text x="38.1" y="167.2">U48</text>
<text x="87.6" y="178.6">U47</text>
</g>
<g font-size="2.3">
<text x="10.2" y="47.8">MAT VCC&gt;GND ID</text>
<text x="10.2" y="120.2">MAT VCC&lt;GND ID</text>
</g>
</svg>
